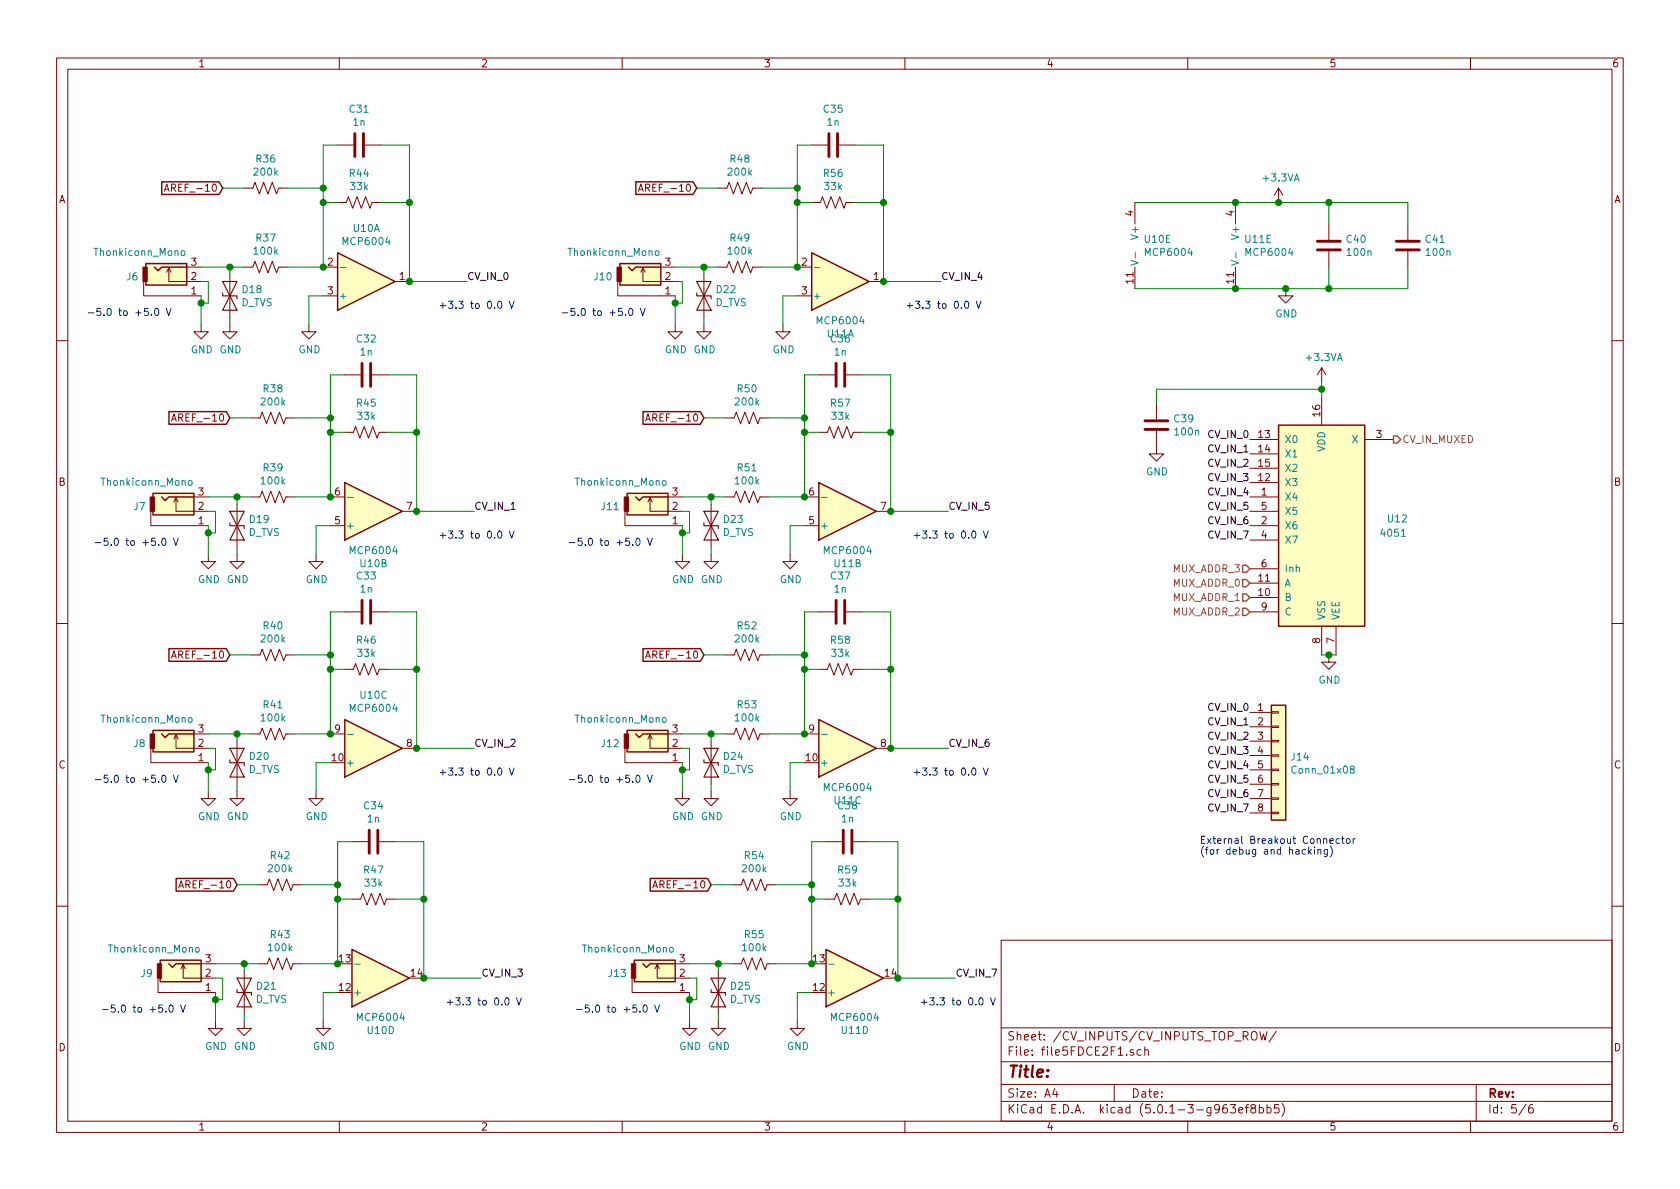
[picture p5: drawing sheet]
<svg xmlns="http://www.w3.org/2000/svg" width="297mm" height="210mm" viewBox="0 0 297 210" stroke-linecap="round" stroke-linejoin="round" font-family="sans-serif">
<g fill="none" stroke="#840000" stroke-width=".18">
<path d="M10 10.3h277v189.9h-277zM12 12.2h273v186.1h-273zM60 10.3v1.9M110 10.3v1.9M160 10.3v1.9M210 10.3v1.9M260 10.3v1.9M29.1 33.8l.4-1.2 .4 1.2M29.2 33.5h.6M43.2 33.3h1.5l.4-1 .7 2 .8-2 .8 2 .7-2 .8 2 .4-1h1.5M59.7 35.8h1.5l.4-1 .8 2 .7-2 .8 2 .7-2 .8 2 .4-1h1.5M59.7 25.6h2.8"/>
<path d="M64.5 25.6h2.8M112.9 33.8l.4-1.2 .4 1.2M113 33.5h.6M127 33.3h1.5l.4-1 .8 2 .7-2 .8 2 .8-2 .7 2 .4-1h1.5M143.5 35.8h1.5l.4-1 .8 2 .7-2 .8 2 .8-2 .7 2 .4-1h1.5M143.5 25.6h2.8M148.3 25.6h2.8M200.7 35.8v3.8M218.4 35.8v3.8M226.1 33.3l-.8 1.2M226.1 33.3v2.5M226.1 33.3l.7 1.2"/>
<path d="M234.9 39.6v2.8M248.9 39.6v2.8M25.4 49.8v2.5h10.2M29.5 48.1l.3-.7v2.4h5.8M29.8 47.4l.4 .7M33 47.2h2.6M35.6 57.4v1.3h1.2l-1.2 1.2-1.3-1.2h1.3M40.6 57.4v1.3h1.3l-1.3 1.2-1.2-1.2h1.2M40.6 48.5v7.6M43.2 47.2h1.5l.4-1 .7 2.1 .8-2.1 .8 2.1 .7-2.1 .8 2.1 .4-1.1h1.5M54.6 57.4v1.3h1.3l-1.3 1.2-1.3-1.2h1.3M57.1 47.2h2.6"/>
<path d="M57.1 52.3h2.6M69.8 49.8h2.6M109.2 49.8v2.5h10.2M113.3 48.1l.4-.7v2.4h5.7M113.7 47.4l.3 .7M116.8 47.2h2.6M119.4 57.4v1.3h1.2l-1.2 1.2-1.3-1.2h1.3M124.5 57.4v1.3h1.2l-1.2 1.2-1.3-1.2h1.3M124.5 48.5v7.6M127 47.2h1.5l.4-1 .8 2.1 .7-2.1 .8 2.1 .8-2.1 .7 2.1 .4-1.1h1.5M138.4 57.4v1.3h1.3l-1.3 1.2-1.2-1.2h1.2M141 47.2h2.5"/>
<path d="M141 52.3h2.5M153.7 49.8h2.5M200.7 47.2v3.8M218.4 47.2v3.8M227.3 51v1.3h1.3l-1.3 1.3-1.2-1.3h1.2M234.9 44.4v2.8M248.9 44.4v2.8M10 60.2h2M30.3 74.5l.5-1.3 .4 1.3M30.5 74.1h.6M44.4 73.9h1.6l.4-1 .7 2 .8-2 .7 2 .8-2 .8 2 .3-1h1.6M61 76.4h1.5l.4-1 .7 2.1 .8-2.1 .8 2.1 .7-2.1 .8 2.1 .4-1.1h1.5"/>
<path d="M61 66.3h2.8M65.8 66.3h2.8M114.1 74.5l.5-1.3 .4 1.3M114.3 74.1h.6M128.3 73.9h1.5l.4-1 .7 2 .8-2 .8 2 .7-2 .8 2 .4-1h1.5M144.8 76.4h1.5l.4-1 .7 2.1 .8-2.1 .8 2.1 .7-2.1 .8 2.1 .4-1.1h1.5M144.8 66.3h2.8M149.6 66.3h2.8M204.5 76.2v4.1h1.2l-1.2 1.2-1.3-1.2h1.3M204.5 71.4v2.8M221 77.7h5.1M233.7 65v2.6"/>
<path d="M233.7 70.1v5.1M233.7 65l-.8 1.3M233.7 65l.7 1.3M241.3 77.7h5.1M285 60.2h2M26.7 90.4v2.6h10.1M30.7 88.8l.4-.8v2.4h5.7M31.1 88l.4 .8M34.3 87.9h2.5M36.8 98v1.3h1.3l-1.3 1.3-1.2-1.3h1.2M41.9 98v1.3h1.3l-1.3 1.3-1.3-1.3h1.3M41.9 89.1v7.7"/>
<path d="M44.4 87.9h1.6l.4-1 .7 2 .8-2 .7 2 .8-2 .8 2 .3-1h1.6M55.9 98v1.3h1.2l-1.2 1.3-1.3-1.3h1.3M58.4 87.9h2.6M58.4 93h2.6M71.1 90.4h2.6M110.5 90.4v2.6h10.1M114.6 88.8l.3-.8v2.4h5.7M114.9 88l.4 .8M118.1 87.9h2.5M120.6 98v1.3h1.3l-1.3 1.3-1.2-1.3h1.2M125.7 98v1.3h1.3l-1.3 1.3-1.2-1.3h1.2M125.7 89.1v7.7"/>
<path d="M128.3 87.9h1.5l.4-1 .7 2 .8-2 .8 2 .7-2 .8 2 .4-1h1.5M139.7 98v1.3h1.3l-1.3 1.3-1.3-1.3h1.3M142.2 87.9h2.6M142.2 93h2.6M154.9 90.4h2.6M221 87.9h5.1M221 93h5.1M221 90.4h5.1M221 85.3h5.1M221 80.3h5.1M221 82.8h5.1M221 95.5h5.1"/>
<path d="M10 110.3h2M30.3 116.4l.5-1.3 .4 1.3M30.5 116h.6M44.4 115.8h1.6l.4-1 .7 2 .8-2 .7 2 .8-2 .8 2 .3-1h1.6M61 118.4h1.5l.4-1.1 .7 2.1 .8-2.1 .8 2.1 .7-2.1 .8 2.1 .4-1h1.5M61 108.2h2.8M65.8 108.2h2.8M114.1 116.4l.5-1.3 .4 1.3M114.3 116h.6M128.3 115.8h1.5l.4-1 .7 2 .8-2 .8 2 .7-2 .8 2 .4-1h1.5M144.8 118.4h1.5l.4-1.1 .7 2.1 .8-2.1 .8 2.1 .7-2.1 .8 2.1 .4-1h1.5M144.8 108.2h2.8"/>
<path d="M149.6 108.2h2.8M221 105.7h5.1M221 103.1h5.1M221 100.6h5.1M221 108.2h5.1M233.7 110.7v5.1M234.9 115.8v1.3h1.3l-1.3 1.3-1.2-1.3h1.2M236.2 110.7v5.1M285 110.3h2M26.7 132.3v2.6h10.1M30.7 130.7l.4-.8v2.4h5.7M31.1 129.9l.4 .8"/>
<path d="M34.3 129.8h2.5M36.8 139.9v1.3h1.3l-1.3 1.3-1.2-1.3h1.2M41.9 139.9v1.3h1.3l-1.3 1.3-1.3-1.3h1.3M41.9 131.1v7.6M44.4 129.8h1.6l.4-1 .7 2 .8-2 .7 2 .8-2 .8 2 .3-1h1.6M55.9 139.9v1.3h1.2l-1.2 1.3-1.3-1.3h1.3M58.4 129.8h2.6M71.1 132.3h2.6M110.5 132.3v2.6h10.1M114.6 130.7l.3-.8v2.4h5.7M114.9 129.9l.4 .8M118.1 129.8h2.5"/>
<path d="M120.6 139.9v1.3h1.3l-1.3 1.3-1.2-1.3h1.2M125.7 139.9v1.3h1.3l-1.3 1.3-1.2-1.3h1.2M125.7 131.1v7.6M128.3 129.8h1.5l.4-1 .7 2 .8-2 .8 2 .7-2 .8 2 .4-1h1.5M139.7 139.9v1.3h1.3l-1.3 1.3-1.3-1.3h1.3M142.2 129.8h2.6M154.9 132.3h2.6M221 126h3.8M221 128.5h3.8M221 131.1h3.8M221 133.6h3.8M221 136.1h3.8"/>
<path d="M221 138.7h3.8M224.8 138.6h1.3v.2h-1.3zM224.8 136h1.3v.3h-1.3zM224.8 133.5h1.3v.2h-1.3zM224.8 130.9h1.3v.3h-1.3zM224.8 128.4h1.3v.2h-1.3zM224.8 125.9h1.3v.2h-1.3zM31.6 157l.4-1.3 .4 1.3M31.7 156.7h.6M45.7 156.5h1.5l.4-1.1 .8 2.1 .7-2.1 .8 2.1 .8-2.1 .7 2.1 .4-1h1.5M62.2 159h1.6l.3-1 .8 2 .8-2 .7 2 .8-2 .7 2 .4-1h1.5M62.2 148.8h2.8"/>
<path d="M67.1 148.8h2.7M115.4 157l.4-1.3 .5 1.3M115.5 156.7h.7M129.5 156.5h1.6l.3-1.1 .8 2.1 .8-2.1 .7 2.1 .8-2.1 .8 2.1 .3-1h1.6M146 159h1.6l.4-1 .7 2 .8-2 .7 2 .8-2 .8 2 .3-1h1.6M146 148.8h2.8M150.9 148.8h2.8M221 141.2h3.8M221 143.8h3.8M224.8 143.6h1.3v.3h-1.3zM224.8 141.1h1.3v.2h-1.3zM10 160.2h2"/>
<path d="M27.9 173v2.5h10.2M32 171.3l.4-.7v2.4h5.7M32.4 170.6l.4 .7M35.6 170.4h2.5M43.2 171.7v7.6M45.7 170.4h1.5l.4-1 .8 2 .7-2 .8 2 .8-2 .7 2 .4-1h1.5M111.8 173v2.5h10.1M115.8 171.3l.4-.7v2.4h5.7M116.2 170.6l.4 .7M119.4 170.4h2.5M127 171.7v7.6M129.5 170.4h1.6l.3-1 .8 2 .8-2 .7 2 .8-2 .8 2 .3-1h1.6"/>
<path d="M177 166.3h108v32h-108zM285 160.2h2M38.1 180.6v1.3h1.3l-1.3 1.2-1.3-1.2h1.3M43.2 180.6v1.3h1.2l-1.2 1.2-1.3-1.2h1.3M57.1 180.6v1.3h1.3l-1.3 1.2-1.2-1.2h1.2M60 198.3v1.9M110 198.3v1.9M121.9 180.6v1.3h1.3l-1.3 1.2-1.3-1.2h1.3M127 180.6v1.3h1.3l-1.3 1.2-1.3-1.2h1.3M141 180.6v1.3h1.2l-1.2 1.2-1.3-1.2h1.3M160 198.3v1.9M177 194.8h108"/>
<path d="M177 191.8h108M177 187.8h108M177 181.8h108M186.5 192.5l-.4 1h1M186.8 193v1M197 191.8v3M200.4 185.7a.37 .37 0 0 0-.6 .1l.1 .2 .5 .2 .1 .1-.2 .3-.5-.1M201.8 185.7l-.5-.1-.3 .3 .1 .6 .2 .1 .5-.1M202.4 185.7h.1a.37 .37 0 0 1 .5 .1v.8M202.4 185.1v1.5M210 198.3v1.9M217.5 195.3h1l-.5 .6 .4 .1v.7l-.2 .1-.7-.1"/>
<path d="M219 196.3l.7-.1v-.3l-.4-.1-.3 .2 .1 .7h.6M220.2 195.8h.6M220.8 195.3l-.4 .1v.1v1.3M221.5 196l-.3-.3v-.2a.48 .48 0 0 1 .7-.1l.1 .2-.1 .3-.6 .1a.48 .48 0 0 0-.1 .7l.3 .1 .4-.1 .1-.4-.3-.3M222.7 195.9l.4-.1 .3 .3-.1 .6-.2 .1-.4-.1M222.7 195.3v1.5M222.7 182.4l.4 1.5 .3-1.1 .3 1.1 .3-1.5M224 195.9l.5-.1 .2 .3v.6l-.2 .1-.5-.1M224 195.3v1.5M225.7 182.3l-1.3 2M226.1 195.3h-.7l-.1 .7 .2-.1 .5 .1 .2 .2-.1 .5-.2 .1-.6-.1M226.7 195.1a1.71 1.71 0 0 1 0 2.3"/>
<path d="M260 198.3v1.9M261 191.8v6.5M269.8 195.2l-1.2 2M271 195.3a.62 .62 0 0 0-.7 .7v.7l.3 .1 .4-.1 .1-.5-.1-.2-.4-.1-.3 .3"/>
</g>
<g fill="#ffffc2" stroke="#ffffc2" stroke-width=".18">
<path d="M59.7 44.7l10.1 5.1-10.1 5.1z"/>
<path d="M25.8 46.6h7.2v3.8h-7.2z"/>
<path d="M109.6 46.6h7.2v3.8h-7.2z"/>
<path d="M27.1 87.2h7.2v3.9h-7.2z"/>
<path d="M110.9 87.2h7.2v3.9h-7.2z"/>
<path d="M143.5 44.7l10.2 5.1-10.2 5.1z"/>
<path d="M61 85.3l10.1 5.1-10.1 5.1z"/>
<path d="M144.8 85.3l10.1 5.1-10.1 5.1z"/>
<path d="M61 127.2l10.1 5.1-10.1 5.1z"/>
<path d="M27.1 129.2h7.2v3.8h-7.2z"/>
<path d="M110.9 129.2h7.2v3.8h-7.2z"/>
<path d="M28.3 169.8h7.3v3.8h-7.3z"/>
<path d="M112.1 169.8h7.3v3.8h-7.3z"/>
<path d="M144.8 127.2l10.1 5.1-10.1 5.1z"/>
<path d="M62.2 167.9l10.2 5.1-10.2 5z"/>
<path d="M146 167.9l10.2 5.1-10.2 5z"/>
<path d="M226.1 75.2h15.2v35.5h-15.2z"/>
<path d="M224.8 124.7h2.5v20.3h-2.5z"/>
</g>
<g fill="none" stroke="#840000" stroke-width=".25">
<path d="M28.6 32.2h10.1l.7 1.1-.7 1.1h-10.1zM112.4 32.2h10.2l.6 1.1-.6 1.1h-10.2zM25.8 46.6h7.2v3.8h-7.2zM27.3 47.2l.6 .7 .7-.7h4.4M59.7 44.7l10.1 5.1-10.1 5.1zM109.6 46.6h7.2v3.8h-7.2zM111.1 47.2l.7 .7 .6-.7h4.4M143.5 44.7l10.2 5.1-10.2 5.1zM29.9 72.8h10.1l.6 1.1-.6 1.1h-10.1zM113.7 72.8h10.1l.7 1.1-.7 1.1h-10.1zM226.1 75.2h15.2v35.5h-15.2zM27.1 87.2h7.2v3.9h-7.2z"/>
<path d="M28.6 87.9l.6 .6 .6-.6h4.5M61 85.3l10.1 5.1-10.1 5.1zM110.9 87.2h7.2v3.9h-7.2zM112.4 87.9l.6 .6 .7-.6h4.4M144.8 85.3l10.1 5.1-10.1 5.1zM29.9 114.7h10.1l.6 1.1-.6 1.1h-10.1zM113.7 114.7h10.1l.7 1.1-.7 1.1h-10.1zM27.1 129.2h7.2v3.8h-7.2zM28.6 129.8l.6 .6 .6-.6h4.5M61 127.2l10.1 5.1-10.1 5.1zM110.9 129.2h7.2v3.8h-7.2zM112.4 129.8l.6 .6 .7-.6h4.4"/>
<path d="M144.8 127.2l10.1 5.1-10.1 5.1zM224.8 124.7h2.5v20.3h-2.5zM31.1 155.3h10.2l.6 1.2-.6 1.1h-10.2zM115 155.3h10.1l.6 1.2-.6 1.1h-10.1zM28.3 169.8h7.3v3.8h-7.3zM29.8 170.4l.7 .7 .6-.7h4.5M62.2 167.9l10.2 5.1-10.2 5zM112.1 169.8h7.3v3.8h-7.3zM113.7 170.4l.6 .7 .6-.7h4.5M146 167.9l10.2 5.1-10.2 5z"/>
</g>
<g fill="none" stroke="#008484" stroke-width=".18">
<path d="M32.1 44.4l.3-.1 .3 .3-.1 .5-.3 .1-.2-.1zM60.2 47.3h1M116 44.4l.3-.1 .2 .3-.1 .5-.3 .1-.2-.1zM144 47.3h1M199.9 46l1.3 .5-1.3 .4M200.7 44.7v.9M217.7 46l1.3 .5-1.3 .4M218.5 44.7v.9M33.4 85h.3l.3 .2-.2 .6h-.3l-.1-.1zM61.4 88h1M117.2 85h.3l.3 .2-.1 .6h-.4l-.1-.1zM145.3 88h1"/>
<path d="M33.4 126.9h.3l.3 .2-.2 .6h-.3l-.1-.1zM61.4 129.9h1M117.2 126.9h.3l.3 .2-.1 .6h-.4l-.1-.1zM145.3 129.9h1M239 136l-.2-.1v-.3l.2-.1h.3l.1 .4-.5 .2-.2 .1v.3l.3 .2h.3l.1-.2v-.4l-.2-.1M34.7 167.6l.3-.1 .2 .3-.1 .5-.3 .1-.2-.2zM62.7 170.5h1M118.5 167.6l.3-.1 .2 .3-.1 .5-.3 .1-.2-.2zM146.5 170.5h1"/>
</g>
<g fill="none" stroke="#008400" stroke-width=".18">
<path d="M39.4 33.3h3.8M50.8 33.3h6.3M57.1 35.8h2.6M59.7 25.6h-2.6v21.6h-6.3M67.3 35.8h5.1M67.3 25.6h5.1v24.2h10.1M123.2 33.3h3.8M134.6 33.3h6.4M141 35.8h2.5M143.5 25.6h-2.5v21.6h-6.4M151.1 35.8h5.1M151.1 25.6h5.1v24.2h10.2"/>
<path d="M200.7 35.8h48.2v3.8M234.9 35.8v3.8M35.6 47.2h7.6M35.6 49.8h1.2v3.8h-1.2M35.6 52.3v5.1M40.6 47.2v1.3M40.6 56.1v1.3M57.1 52.3h-2.5v5.1M119.4 47.2h7.6M119.4 49.8h1.2v3.8h-1.2M119.4 52.3v5.1M124.5 47.2v1.3"/>
<path d="M124.5 56.1v1.3M141 52.3h-2.6v5.1M234.9 47.2v3.8M248.9 47.2v3.8h-48.2M40.6 73.9h3.8M52.1 73.9h6.3M58.4 76.4h2.6M61 66.3h-2.6v21.6h-6.3M68.6 76.4h5.1M68.6 66.3h5.1v24.1h10.1M124.5 73.9h3.8M135.9 73.9h6.3"/>
<path d="M142.2 76.4h2.6M144.8 66.3h-2.6v21.6h-6.3M152.4 76.4h5.1M152.4 66.3h5.1v24.1h10.1M233.7 67.6v2.5M233.7 68.8h-29.2v2.6M36.8 93v5M36.8 87.9h7.6M36.8 90.4h1.3v3.8h-1.3M41.9 87.9v1.2M41.9 96.8v1.2M58.4 93h-2.5v5"/>
<path d="M120.6 93v5M120.6 87.9h7.7M120.6 90.4h1.3v3.8h-1.3M125.7 87.9v1.2M125.7 96.8v1.2M142.2 93h-2.5v5M40.6 115.8h3.8M52.1 115.8h6.3M58.4 118.4h2.6M61 108.2h-2.6v21.6h-6.3M68.6 108.2h5.1v24.1h10.1M68.6 118.4h5.1"/>
<path d="M124.5 115.8h3.8M135.9 115.8h6.3M142.2 118.4h2.6M144.8 108.2h-2.6v21.6h-6.3M152.4 108.2h5.1v24.1h10.1M152.4 118.4h5.1M233.7 115.8h2.5M36.8 134.9v5M36.8 132.3h1.3v3.8h-1.3M36.8 129.8h7.6M41.9 129.8v1.3M41.9 138.7v1.2"/>
<path d="M58.4 134.9h-2.5v5M120.6 134.9v5M120.6 132.3h1.3v3.8h-1.3M120.6 129.8h7.7M125.7 129.8v1.3M125.7 138.7v1.2M142.2 134.9h-2.5v5M41.9 156.5h3.8M53.3 156.5h6.4M59.7 159h2.5M62.2 148.8h-2.5v21.6h-6.4M69.8 159h5.1"/>
<path d="M69.8 148.8h5.1v24.2h10.2M125.7 156.5h3.8M137.2 156.5h6.3M143.5 159h2.5M146 148.8h-2.5v21.6h-6.3M153.7 159h5M153.7 148.8h5v24.2h10.2M38.1 175.5v5.1M38.1 170.4h7.6M38.1 173h1.3v3.8h-1.3M43.2 170.4v1.3M43.2 179.3v1.3"/>
<path d="M59.7 175.5h-2.6v5.1M121.9 175.5v5.1M121.9 170.4h7.6M121.9 173h1.3v3.8h-1.3M127 170.4v1.3M127 179.3v1.3M143.5 175.5h-2.5v5.1"/>
</g>
<g fill="#008400" stroke="#008400" stroke-width=".25">
<circle cx="57.2" cy="47.2" r=".51"/>
<circle cx="57.2" cy="35.8" r=".51"/>
<circle cx="72.4" cy="35.8" r=".51"/>
<circle cx="57.2" cy="33.3" r=".51"/>
<circle cx="72.4" cy="49.8" r=".51"/>
<circle cx="35.6" cy="53.6" r=".51"/>
<circle cx="141" cy="35.8" r=".51"/>
<circle cx="156.2" cy="35.8" r=".51"/>
<circle cx="141" cy="33.3" r=".51"/>
<circle cx="119.4" cy="53.6" r=".51"/>
<circle cx="58.4" cy="76.4" r=".51"/>
<circle cx="73.7" cy="76.4" r=".51"/>
<circle cx="58.4" cy="73.9" r=".51"/>
<circle cx="36.8" cy="94.2" r=".51"/>
<circle cx="142.2" cy="76.4" r=".51"/>
<circle cx="157.5" cy="76.4" r=".51"/>
<circle cx="142.2" cy="73.9" r=".51"/>
<circle cx="120.7" cy="94.2" r=".51"/>
<circle cx="58.4" cy="87.9" r=".51"/>
<circle cx="73.7" cy="90.4" r=".51"/>
<circle cx="142.2" cy="87.9" r=".51"/>
<circle cx="157.5" cy="90.4" r=".51"/>
<circle cx="58.4" cy="129.8" r=".51"/>
<circle cx="58.4" cy="118.4" r=".51"/>
<circle cx="73.7" cy="118.4" r=".51"/>
<circle cx="58.4" cy="115.8" r=".51"/>
<circle cx="73.7" cy="132.3" r=".51"/>
<circle cx="36.8" cy="136.1" r=".51"/>
<circle cx="142.2" cy="118.4" r=".51"/>
<circle cx="157.5" cy="118.4" r=".51"/>
<circle cx="142.2" cy="115.8" r=".51"/>
<circle cx="120.7" cy="136.1" r=".51"/>
<circle cx="59.7" cy="159" r=".51"/>
<circle cx="74.9" cy="159" r=".51"/>
<circle cx="59.7" cy="156.5" r=".51"/>
<circle cx="38.1" cy="176.8" r=".51"/>
<circle cx="143.5" cy="159" r=".51"/>
<circle cx="158.8" cy="159" r=".51"/>
<circle cx="143.5" cy="156.5" r=".51"/>
<circle cx="121.9" cy="176.8" r=".51"/>
<circle cx="142.2" cy="129.8" r=".51"/>
<circle cx="157.5" cy="132.3" r=".51"/>
<circle cx="59.7" cy="170.4" r=".51"/>
<circle cx="74.9" cy="173" r=".51"/>
<circle cx="143.5" cy="170.4" r=".51"/>
<circle cx="158.8" cy="173" r=".51"/>
<circle cx="218.4" cy="35.8" r=".51"/>
<circle cx="218.4" cy="51" r=".51"/>
<circle cx="227.3" cy="51" r=".51"/>
<circle cx="226.1" cy="35.8" r=".51"/>
<circle cx="235" cy="115.8" r=".51"/>
<circle cx="235" cy="35.8" r=".51"/>
<circle cx="235" cy="51" r=".51"/>
<circle cx="233.7" cy="68.8" r=".51"/>
<circle cx="40.6" cy="47.2" r=".51"/>
<circle cx="41.9" cy="87.9" r=".51"/>
<circle cx="41.9" cy="129.8" r=".51"/>
<circle cx="43.2" cy="170.4" r=".51"/>
<circle cx="127" cy="170.4" r=".51"/>
<circle cx="125.7" cy="129.8" r=".51"/>
<circle cx="125.7" cy="87.9" r=".51"/>
<circle cx="124.5" cy="47.2" r=".51"/>
<circle cx="156.2" cy="49.8" r=".51"/>
<circle cx="141" cy="47.2" r=".51"/>
</g>
<g fill="#840000" stroke="#840000" stroke-width=".18">
<path d="M25.3 47.2h.7v2.6h-.7z"/>
<path d="M109.1 47.2h.8v2.6h-.8z"/>
<path d="M26.5 87.9h.8v2.5h-.8z"/>
<path d="M110.4 87.9h.7v2.5h-.7z"/>
<path d="M26.5 129.8h.8v2.5h-.8z"/>
<path d="M110.4 129.8h.7v2.5h-.7z"/>
<path d="M27.8 170.4h.8v2.6h-.8z"/>
<path d="M111.6 170.4h.8v2.6h-.8z"/>
</g>
<g fill="none" stroke="#0000c2" stroke-width=".18">
<path d="M26.8 55.7v.1M27.5 54.7l.1-.2a.67 .67 0 0 1 .5 .7 .67 .67 0 0 1-.5 .6l-.3-.5zM29.4 54.5l.4 1.3 .5-1.3M88.1 53.4l.2-.1a.67 .67 0 0 1 .4 .6 .67 .67 0 0 1-.4 .6l-.3-.5zM90 53.3l.5 1.2 .4-1.2M110.6 55.7v.1M111.3 54.7l.2-.2a.67 .67 0 0 1 .4 .7 .67 .67 0 0 1-.4 .6l-.3-.5zM113.2 54.5l.4 1.3 .5-1.3M170.7 53.4l.1-.1a.67 .67 0 0 1 .5 .6 .67 .67 0 0 1-.5 .6l-.3-.5zM172.6 53.3l.4 1.2 .5-1.2M28.1 96.3v.1M28.8 95.2h.1a.67 .67 0 0 1 .5 .6 .67 .67 0 0 1-.5 .6 .83 .83 0 0 1-.1-1.2z"/>
<path d="M30.7 95.2l.4 1.2 .4-1.2M88.1 94l.2-.1a.67 .67 0 0 1 .4 .6 .67 .67 0 0 1-.4 .7l-.3-.5zM90 93.9l.5 1.3 .4-1.3M111.9 96.3v.1M112.5 95.3l.2-.1a.67 .67 0 0 1 .5 .6 .67 .67 0 0 1-.5 .6l-.3-.4zM114.5 95.2l.4 1.2 .4-1.2M171.9 94l.2-.1a.67 .67 0 0 1 .5 .6 .67 .67 0 0 1-.5 .7l-.3-.5zM173.9 93.9l.4 1.3 .4-1.3M28.1 138.2v.1M28.7 137.2l.2-.1a.67 .67 0 0 1 .5 .6 .67 .67 0 0 1-.5 .6l-.3-.4zM30.7 137.1l.4 1.2 .4-1.2M88.1 135.9l.2-.1a.67 .67 0 0 1 .4 .6 .67 .67 0 0 1-.4 .7l-.3-.5z"/>
<path d="M90 135.8l.5 1.3 .4-1.3M111.9 138.2v.1M112.5 137.2l.2-.1a.67 .67 0 0 1 .5 .6 .67 .67 0 0 1-.5 .6l-.3-.4zM114.5 137.1l.4 1.2 .4-1.2M171.9 135.9l.2-.1a.67 .67 0 0 1 .5 .6 .67 .67 0 0 1-.5 .7l-.3-.5zM173.9 135.8l.4 1.3 .4-1.3M231.4 149.8v1.2M231.5 150.6l.4 .4M231.9 150.2l-.5 .5M232.4 149.8v.1M232.4 150.2v.8M233 150.3l.2-.1 .3 .1 .1 .7"/>
<path d="M233 150.2v.8M234.7 150.2v1l-.2 .3-.3-.1M234.7 150.3l-.4-.1-.2 .2 .1 .6h.5M235.1 148.7l.6-.1v-.2l-.4-.1-.2 .2 .1 .6h.5M235.2 149.6a1.47 1.47 0 0 1 0 1.9M236.8 148.4l-.3-.1-.3 .2 .1 .6h.5M237.2 148.3h.5M237.4 147.9v1.1l.3 .1M238.2 148.4l.3-.1 .2 .2-.1 .6h-.3l-.2-.1zM239.2 148.3v.8M239.6 148.3l-.4 .2M29.3 178.9v.1"/>
<path d="M30 177.8l.2-.1a.67 .67 0 0 1 .4 .7 .67 .67 0 0 1-.4 .6 .83 .83 0 0 1-.2-1.2zM31.9 177.7l.5 1.3 .4-1.3M89.4 176.6l.2-.2a.67 .67 0 0 1 .4 .7 .67 .67 0 0 1-.4 .6l-.3-.5zM91.3 176.4l.4 1.3 .5-1.3M113.2 178.9v.1M113.8 177.8l.2-.1a.67 .67 0 0 1 .4 .7 .67 .67 0 0 1-.4 .6l-.3-.5zM115.7 177.7l.5 1.3 .4-1.3M173.2 176.6l.2-.2a.67 .67 0 0 1 .4 .7 .67 .67 0 0 1-.4 .6l-.3-.5zM175.1 176.4l.5 1.3 .4-1.3"/>
</g>
<g fill="none" stroke="#840000" stroke-width=".51">
<path d="M62.7 23.6v4.1M64.3 23.6v4.1M146.6 23.6v4.1M148.1 23.6v4.1M232.9 44.2h4.1M232.9 42.7h4.1M246.9 44.2h4.1M246.9 42.7h4.1M64 64.3v4M65.5 64.3v4M147.8 64.3v4M149.4 64.3v4"/>
<path d="M202.4 75.9h4.1M202.4 74.4h4.1M64 106.2v4M65.5 106.2v4M147.8 106.2v4M149.4 106.2v4M65.3 146.8v4.1M66.8 146.8v4.1M149.1 146.8v4.1M150.6 146.8v4.1"/>
</g>
<path d="M246.4 77.1h.6l.6 .6-.6 .7h-.6zM219.7 99.9h.6l.7 .7-.7 .6h-.6zM219.7 102.5h.6l.7 .6-.7 .7h-.6zM219.7 105h.6l.7 .7-.7 .6h-.6zM219.7 107.6h.6l.7 .6-.7 .6h-.6z" fill="none" stroke="#848400" stroke-width=".25"/>
<g fill="none" stroke="#840000" stroke-width=".2">
<path d="M39.4 49.8h2.5l-1.3 2.5zM39.4 51.8v.5h2.5v.5M40.6 52.3l1.3 2.6h-2.5zM123.2 49.8h2.5l-1.2 2.5zM123.2 51.8v.5h2.5v.5M124.5 52.3l1.2 2.6h-2.5zM40.6 90.4h2.6l-1.3 2.6zM40.6 92.5v.5h2.6v.5M41.9 93l1.3 2.5h-2.6zM124.5 90.4h2.5l-1.3 2.6zM124.5 92.5v.5h2.5v.5M125.7 93l1.3 2.5h-2.5z"/>
<path d="M40.6 132.3h2.6l-1.3 2.6zM40.6 134.4v.5h2.6v.5M41.9 134.9l1.3 2.5h-2.6zM124.5 132.3h2.5l-1.3 2.6zM124.5 134.4v.5h2.5v.5M125.7 134.9l1.3 2.5h-2.5zM41.9 173h2.5l-1.2 2.5zM41.9 175v.5h2.5v.5M43.2 175.5l1.2 2.5h-2.5zM125.7 173h2.6l-1.3 2.5zM125.7 175v.5h2.6v.5M127 175.5l1.3 2.5h-2.6z"/>
</g>
<text font-size="2.8" fill="#840000" x="178" y="190.5">Title:</text>
<g font-size="2.1" fill="#840000">
<text x="178" y="184">Sheet: /CV_INPUTS/CV_INPUTS_TOP_ROW/</text>
<text x="178" y="186.7">File: file5FDCE2F1.sch</text>
<text x="178" y="196.9">KiCad E.D.A. kicad (5.0.1-3-g963ef8bb5)</text>
<text x="178" y="194.1">Size: A4</text>
<text x="200" y="194.1">Date:</text>
<text x="263" y="194.1">Rev:</text>
<text x="263" y="196.9">Id: 5/6</text>
</g>
<g font-size="1.8" fill="#840000">
<text x="35" y="11.9">1</text>
<text x="85" y="11.9">2</text>
<text x="135" y="11.9">3</text>
<text x="185" y="11.9">4</text>
<text x="235" y="11.9">5</text>
<text x="285" y="11.9">6</text>
<text x="10.4" y="35.9">A</text>
<text x="30.2" y="33.9">AREF_-10</text>
<text x="114" y="33.9">AREF_-10</text>
<text x="285.4" y="35.9">A</text>
<text x="200.4" y="38.2" transform="rotate(-90 200.4 38.2)">4</text>
<text x="218.2" y="38.2" transform="rotate(-90 218.2 38.2)">4</text>
<text x="33.8" y="47">3</text>
<text x="57.9" y="47">2</text>
<text x="117.6" y="47">3</text>
<text x="141.8" y="47">2</text>
<text x="33.8" y="52.1">1</text>
<text x="33.8" y="49.5">2</text>
<text x="57.9" y="52.1">3</text>
<text x="70.6" y="49.5">1</text>
<text x="117.6" y="52.1">1</text>
<text x="117.6" y="49.5">2</text>
<text x="141.8" y="52.1">3</text>
<text x="154.5" y="49.5">1</text>
<text x="200.4" y="50.1" transform="rotate(-90 200.4 50.1)">11</text>
<text x="218.2" y="50.1" transform="rotate(-90 218.2 50.1)">11</text>
<text x="31.5" y="74.5">AREF_-10</text>
<text x="115.3" y="74.5">AREF_-10</text>
<text x="222.6" y="77.5">13</text>
<text x="233.4" y="73.6" transform="rotate(-90 233.4 73.6)">16</text>
<text x="243.4" y="77.5">3</text>
<text x="222.6" y="80">14</text>
<text x="222.6" y="82.5">15</text>
<text x="10.4" y="85.9">B</text>
<text x="35.1" y="87.6">3</text>
<text x="59.2" y="87.6">6</text>
<text x="118.9" y="87.6">3</text>
<text x="143" y="87.6">6</text>
<text x="222.6" y="85.1">12</text>
<text x="223" y="87.6">1</text>
<text x="285.4" y="85.9">B</text>
<text x="35.1" y="92.7">1</text>
<text x="35.1" y="90.2">2</text>
<text x="59.2" y="92.7">5</text>
<text x="71.9" y="90.2">7</text>
<text x="118.9" y="92.7">1</text>
<text x="118.9" y="90.2">2</text>
<text x="143" y="92.7">5</text>
<text x="155.7" y="90.2">7</text>
<text x="223" y="92.7">2</text>
<text x="223" y="95.2">4</text>
<text x="223" y="90.2">5</text>
<text x="223" y="100.3">6</text>
<text x="222.6" y="105.4">10</text>
<text x="222.6" y="102.9">11</text>
<text x="223" y="107.9">9</text>
<text x="233.4" y="113.8" transform="rotate(-90 233.4 113.8)">8</text>
<text x="236" y="113.8" transform="rotate(-90 236 113.8)">7</text>
<text x="31.5" y="116.5">AREF_-10</text>
<text x="115.3" y="116.5">AREF_-10</text>
<text x="222.4" y="125.7">1</text>
<text x="35.1" y="129.5">3</text>
<text x="59.2" y="129.5">9</text>
<text x="118.9" y="129.5">3</text>
<text x="143" y="129.5">9</text>
<text x="222.4" y="128.3">2</text>
<text x="222.4" y="130.8">3</text>
<text x="10.4" y="135.9">C</text>
<text x="35.1" y="134.6">1</text>
<text x="35.1" y="132.1">2</text>
<text x="58.7" y="134.6">10</text>
<text x="71.9" y="132.1">8</text>
<text x="118.9" y="134.6">1</text>
<text x="118.9" y="132.1">2</text>
<text x="142.5" y="134.6">10</text>
<text x="155.7" y="132.1">8</text>
<text x="222.4" y="133.3">4</text>
<text x="222.4" y="135.9">5</text>
<text x="285.4" y="135.9">C</text>
<text x="222.4" y="138.4">6</text>
<text x="222.4" y="141">7</text>
<text x="222.4" y="143.5">8</text>
<text x="32.8" y="157.1">AREF_-10</text>
<text x="116.6" y="157.1">AREF_-10</text>
<text x="36.3" y="172.7">2</text>
<text x="36.3" y="170.2">3</text>
<text x="60" y="170.2">13</text>
<text x="72.7" y="172.7">14</text>
<text x="120.2" y="172.7">2</text>
<text x="120.2" y="170.2">3</text>
<text x="143.8" y="170.2">13</text>
<text x="156.5" y="172.7">14</text>
<text x="36.3" y="175.3">1</text>
<text x="60" y="175.3">12</text>
<text x="120.2" y="175.3">1</text>
<text x="143.8" y="175.3">12</text>
<text x="10.4" y="185.9">D</text>
<text x="285.4" y="185.9">D</text>
<text x="35" y="199.9">1</text>
<text x="85" y="199.9">2</text>
<text x="135" y="199.9">3</text>
<text x="185" y="199.9">4</text>
<text x="235" y="199.9">5</text>
<text x="285" y="199.9">6</text>
</g>
<g font-size="1.8" fill="#008484">
<text x="61.9" y="19.9">C31</text>
<text x="62.5" y="22.2">1n</text>
<text x="145.7" y="19.9">C35</text>
<text x="146.3" y="22.2">1n</text>
<text x="45.4" y="28.7">R36</text>
<text x="129.2" y="28.7">R48</text>
<text x="45" y="31.1">200k</text>
<text x="61.9" y="31.3">R44</text>
<text x="62" y="33.6">33k</text>
<text x="128.9" y="31.1">200k</text>
<text x="145.7" y="31.3">R56</text>
<text x="145.8" y="33.6">33k</text>
<text x="223.5" y="32.1">+3.3VA</text>
<text x="62.5" y="41">U10A</text>
<text x="201.3" y="42" transform="rotate(-90 201.3 42)">V+</text>
<text x="219.1" y="42" transform="rotate(-90 219.1 42)">V+</text>
<text x="16.9" y="45.3">Thonkiconn_Mono</text>
<text x="45" y="45">100k</text>
<text x="45.4" y="42.7">R37</text>
<text x="60.8" y="43.3">MCP6004</text>
<text x="100.7" y="45.3">Thonkiconn_Mono</text>
<text x="128.9" y="45">100k</text>
<text x="129.2" y="42.7">R49</text>
<text x="202.4" y="42.9">U10E</text>
<text x="202.7" y="45.3">MCP6004</text>
<text x="220.2" y="42.9">U11E</text>
<text x="220.5" y="45.3">MCP6004</text>
<text x="238.2" y="42.9">C40</text>
<text x="238.3" y="45.3">100n</text>
<text x="252.1" y="42.9">C41</text>
<text x="252.3" y="45.3">100n</text>
<text x="22.4" y="49.6">J6</text>
<text x="42.9" y="51.8">D18</text>
<text x="59.8" y="53">+</text>
<text x="105.1" y="49.6">J10</text>
<text x="126.7" y="51.8">D22</text>
<text x="143.6" y="53">+</text>
<text x="42.6" y="54.1">D_TVS</text>
<text x="126.4" y="54.1">D_TVS</text>
<text x="144.7" y="57.3">MCP6004</text>
<text x="146.3" y="59.7">U11A</text>
<text x="225.5" y="56.1">GND</text>
<text x="33.7" y="62.5">GND GND</text>
<text x="52.8" y="62.5">GND</text>
<text x="63.1" y="60.6">C32</text>
<text x="63.8" y="62.9">1n</text>
<text x="117.6" y="62.5">GND GND</text>
<text x="136.6" y="62.5">GND</text>
<text x="147" y="60.6">C36</text>
<text x="147.6" y="62.9">1n</text>
<text x="231.1" y="63.8">+3.3VA</text>
<text x="46.3" y="71.7">200k</text>
<text x="46.6" y="69.4">R38</text>
<text x="63.1" y="71.9">R45</text>
<text x="130.1" y="71.7">200k</text>
<text x="130.5" y="69.4">R50</text>
<text x="147" y="71.9">R57</text>
<text x="63.3" y="74.2">33k</text>
<text x="147.1" y="74.2">33k</text>
<text x="207.7" y="74.7">C39</text>
<text x="207.8" y="77">100n</text>
<text x="46.6" y="83.4">R39</text>
<text x="130.5" y="83.4">R51</text>
<text x="227.1" y="78.4">X0</text>
<text x="227.1" y="80.9">X1</text>
<text x="227.1" y="83.4">X2</text>
<text x="234.3" y="79.9" transform="rotate(-90 234.3 79.9)">VDD</text>
<text x="239.1" y="78.4">X</text>
<text x="18.1" y="85.9">Thonkiconn_Mono</text>
<text x="46.3" y="85.7">100k</text>
<text x="102" y="85.9">Thonkiconn_Mono</text>
<text x="130.1" y="85.7">100k</text>
<text x="202.6" y="84.1">GND</text>
<text x="227.1" y="88.5">X4</text>
<text x="227.1" y="86">X3</text>
<text x="23.7" y="90.2">J7</text>
<text x="43.9" y="94.8">D_TVS</text>
<text x="44.2" y="92.5">D19</text>
<text x="61.1" y="93.6">+</text>
<text x="106.4" y="90.2">J11</text>
<text x="127.7" y="94.8">D_TVS</text>
<text x="128" y="92.5">D23</text>
<text x="144.9" y="93.6">+</text>
<text x="227.1" y="93.6">X6</text>
<text x="227.1" y="91.1">X5</text>
<text x="244.4" y="94.9">4051</text>
<text x="245.4" y="92.4">U12</text>
<text x="62.1" y="98">MCP6004</text>
<text x="63.8" y="100.3">U10B</text>
<text x="145.9" y="98">MCP6004</text>
<text x="147.6" y="100.3">U11B</text>
<text x="227.1" y="96.1">X7</text>
<text x="227.1" y="101.2">Inh</text>
<text x="35" y="103.1">GND GND</text>
<text x="54.1" y="103.1">GND</text>
<text x="63.1" y="102.5">C33</text>
<text x="63.8" y="104.8">1n</text>
<text x="118.8" y="103.1">GND GND</text>
<text x="137.9" y="103.1">GND</text>
<text x="147" y="102.5">C37</text>
<text x="147.6" y="104.8">1n</text>
<text x="227.1" y="106.3">B</text>
<text x="227.1" y="103.8">A</text>
<text x="46.3" y="113.6">200k</text>
<text x="46.6" y="111.3">R40</text>
<text x="63.1" y="113.8">R46</text>
<text x="130.1" y="113.6">200k</text>
<text x="130.5" y="111.3">R52</text>
<text x="147" y="113.8">R58</text>
<text x="227.1" y="108.8">C</text>
<text x="234.3" y="109.7" transform="rotate(-90 234.3 109.7)">VSS</text>
<text x="236.9" y="109.7" transform="rotate(-90 236.9 109.7)">VEE</text>
<text x="63.3" y="116.1">33k</text>
<text x="147.1" y="116.1">33k</text>
<text x="46.6" y="125.3">R41</text>
<text x="62.1" y="125.9">MCP6004</text>
<text x="63.8" y="123.6">U10C</text>
<text x="130.5" y="125.3">R53</text>
<text x="233.1" y="120.9">GND</text>
<text x="18.1" y="127.8">Thonkiconn_Mono</text>
<text x="46.3" y="127.6">100k</text>
<text x="102" y="127.8">Thonkiconn_Mono</text>
<text x="130.1" y="127.6">100k</text>
<text x="23.7" y="132.1">J8</text>
<text x="43.9" y="136.7">D_TVS</text>
<text x="44.2" y="134.4">D20</text>
<text x="61.1" y="135.5">+</text>
<text x="106.4" y="132.1">J12</text>
<text x="127.7" y="136.7">D_TVS</text>
<text x="128" y="134.4">D24</text>
<text x="144.9" y="135.5">+</text>
<text x="228.4" y="134.5">J14</text>
<text x="228.7" y="136.8">Conn_01x08</text>
<text x="64.4" y="143.1">C34</text>
<text x="145.9" y="139.9">MCP6004</text>
<text x="147.6" y="142.2">U11C</text>
<text x="148.2" y="143.1">C38</text>
<text x="35" y="145">GND GND</text>
<text x="54.1" y="145">GND</text>
<text x="65" y="145.4">1n</text>
<text x="118.8" y="145">GND GND</text>
<text x="137.9" y="145">GND</text>
<text x="148.8" y="145.4">1n</text>
<text x="47.6" y="154.2">200k</text>
<text x="47.9" y="151.9">R42</text>
<text x="64.4" y="154.5">R47</text>
<text x="131.4" y="154.2">200k</text>
<text x="131.7" y="151.9">R54</text>
<text x="148.2" y="154.5">R59</text>
<text x="64.6" y="156.8">33k</text>
<text x="148.4" y="156.8">33k</text>
<text x="47.9" y="165.9">R43</text>
<text x="131.7" y="165.9">R55</text>
<text x="19.4" y="168.4">Thonkiconn_Mono</text>
<text x="25" y="172.8">J9</text>
<text x="47.6" y="168.2">100k</text>
<text x="103.2" y="168.4">Thonkiconn_Mono</text>
<text x="107.7" y="172.8">J13</text>
<text x="131.4" y="168.2">100k</text>
<text x="45.2" y="177.3">D_TVS</text>
<text x="45.5" y="175">D21</text>
<text x="62.4" y="176.1">+</text>
<text x="129" y="177.3">D_TVS</text>
<text x="129.3" y="175">D25</text>
<text x="146.2" y="176.1">+</text>
<text x="36.3" y="185.7">GND GND</text>
<text x="55.3" y="185.7">GND</text>
<text x="63.4" y="180.5">MCP6004</text>
<text x="65" y="182.8">U10D</text>
<text x="120.1" y="185.7">GND GND</text>
<text x="139.1" y="185.7">GND</text>
<text x="147.2" y="180.5">MCP6004</text>
<text x="148.9" y="182.8">U11D</text>
</g>
<g font-size="1.8">
<text x="82.5" y="49.5">CV_IN_0</text>
<text x="166.4" y="49.5">CV_IN_4</text>
<text x="213.8" y="77.5">CV_IN_0</text>
<text x="213.8" y="80">CV_IN_1</text>
<text x="213.8" y="82.5">CV_IN_2</text>
<text x="213.8" y="85.1">CV_IN_3</text>
<text x="213.8" y="87.6">CV_IN_4</text>
<text x="83.8" y="90.2">CV_IN_1</text>
<text x="167.6" y="90.2">CV_IN_5</text>
<text x="213.8" y="90.2">CV_IN_5</text>
<text x="213.8" y="92.7">CV_IN_6</text>
<text x="213.8" y="95.2">CV_IN_7</text>
<text x="213.8" y="125.7">CV_IN_0</text>
<text x="213.8" y="128.3">CV_IN_1</text>
<text x="213.8" y="130.8">CV_IN_2</text>
<text x="83.8" y="132.1">CV_IN_2</text>
<text x="167.6" y="132.1">CV_IN_6</text>
<text x="213.8" y="133.3">CV_IN_3</text>
<text x="213.8" y="135.9">CV_IN_4</text>
<text x="213.8" y="138.4">CV_IN_5</text>
<text x="213.8" y="141">CV_IN_6</text>
<text x="213.8" y="143.5">CV_IN_7</text>
<text x="85.1" y="172.7">CV_IN_3</text>
<text x="168.9" y="172.7">CV_IN_7</text>
</g>
<g font-size="1.8" fill="#0000c2">
<text x="15.2" y="55.9">-5.0 to +5.0 V</text>
<text x="77.5" y="54.6">+3.3 to 0.0 V</text>
<text x="99.1" y="55.9">-5.0 to +5.0 V</text>
<text x="160" y="54.6">+3.3 to 0.0 V</text>
<text x="77.5" y="95.2">+3.3 to 0.0 V</text>
<text x="161.3" y="95.2">+3.3 to 0.0 V</text>
<text x="16.5" y="96.5">-5.0 to +5.0 V</text>
<text x="100.3" y="96.5">-5.0 to +5.0 V</text>
<text x="77.5" y="137.2">+3.3 to 0.0 V</text>
<text x="161.3" y="137.2">+3.3 to 0.0 V</text>
<text x="16.5" y="138.4">-5.0 to +5.0 V</text>
<text x="100.3" y="138.4">-5.0 to +5.0 V</text>
<text x="212.1" y="149.2">External Breakout Connector</text>
<text x="212.1" y="151.1">(for debug and hacking)</text>
<text x="17.8" y="179.1">-5.0 to +5.0 V</text>
<text x="78.7" y="177.8">+3.3 to 0.0 V</text>
<text x="101.6" y="179.1">-5.0 to +5.0 V</text>
<text x="162.6" y="177.8">+3.3 to 0.0 V</text>
</g>
<g font-size="1.8" fill="#848400">
<text x="247.9" y="78.4">CV_IN_MUXED</text>
<text x="207.5" y="101.2">MUX_ADDR_3</text>
<text x="207.5" y="103.8">MUX_ADDR_0</text>
<text x="207.5" y="106.3">MUX_ADDR_1</text>
<text x="207.5" y="108.8">MUX_ADDR_2</text>
</g>
</svg>
